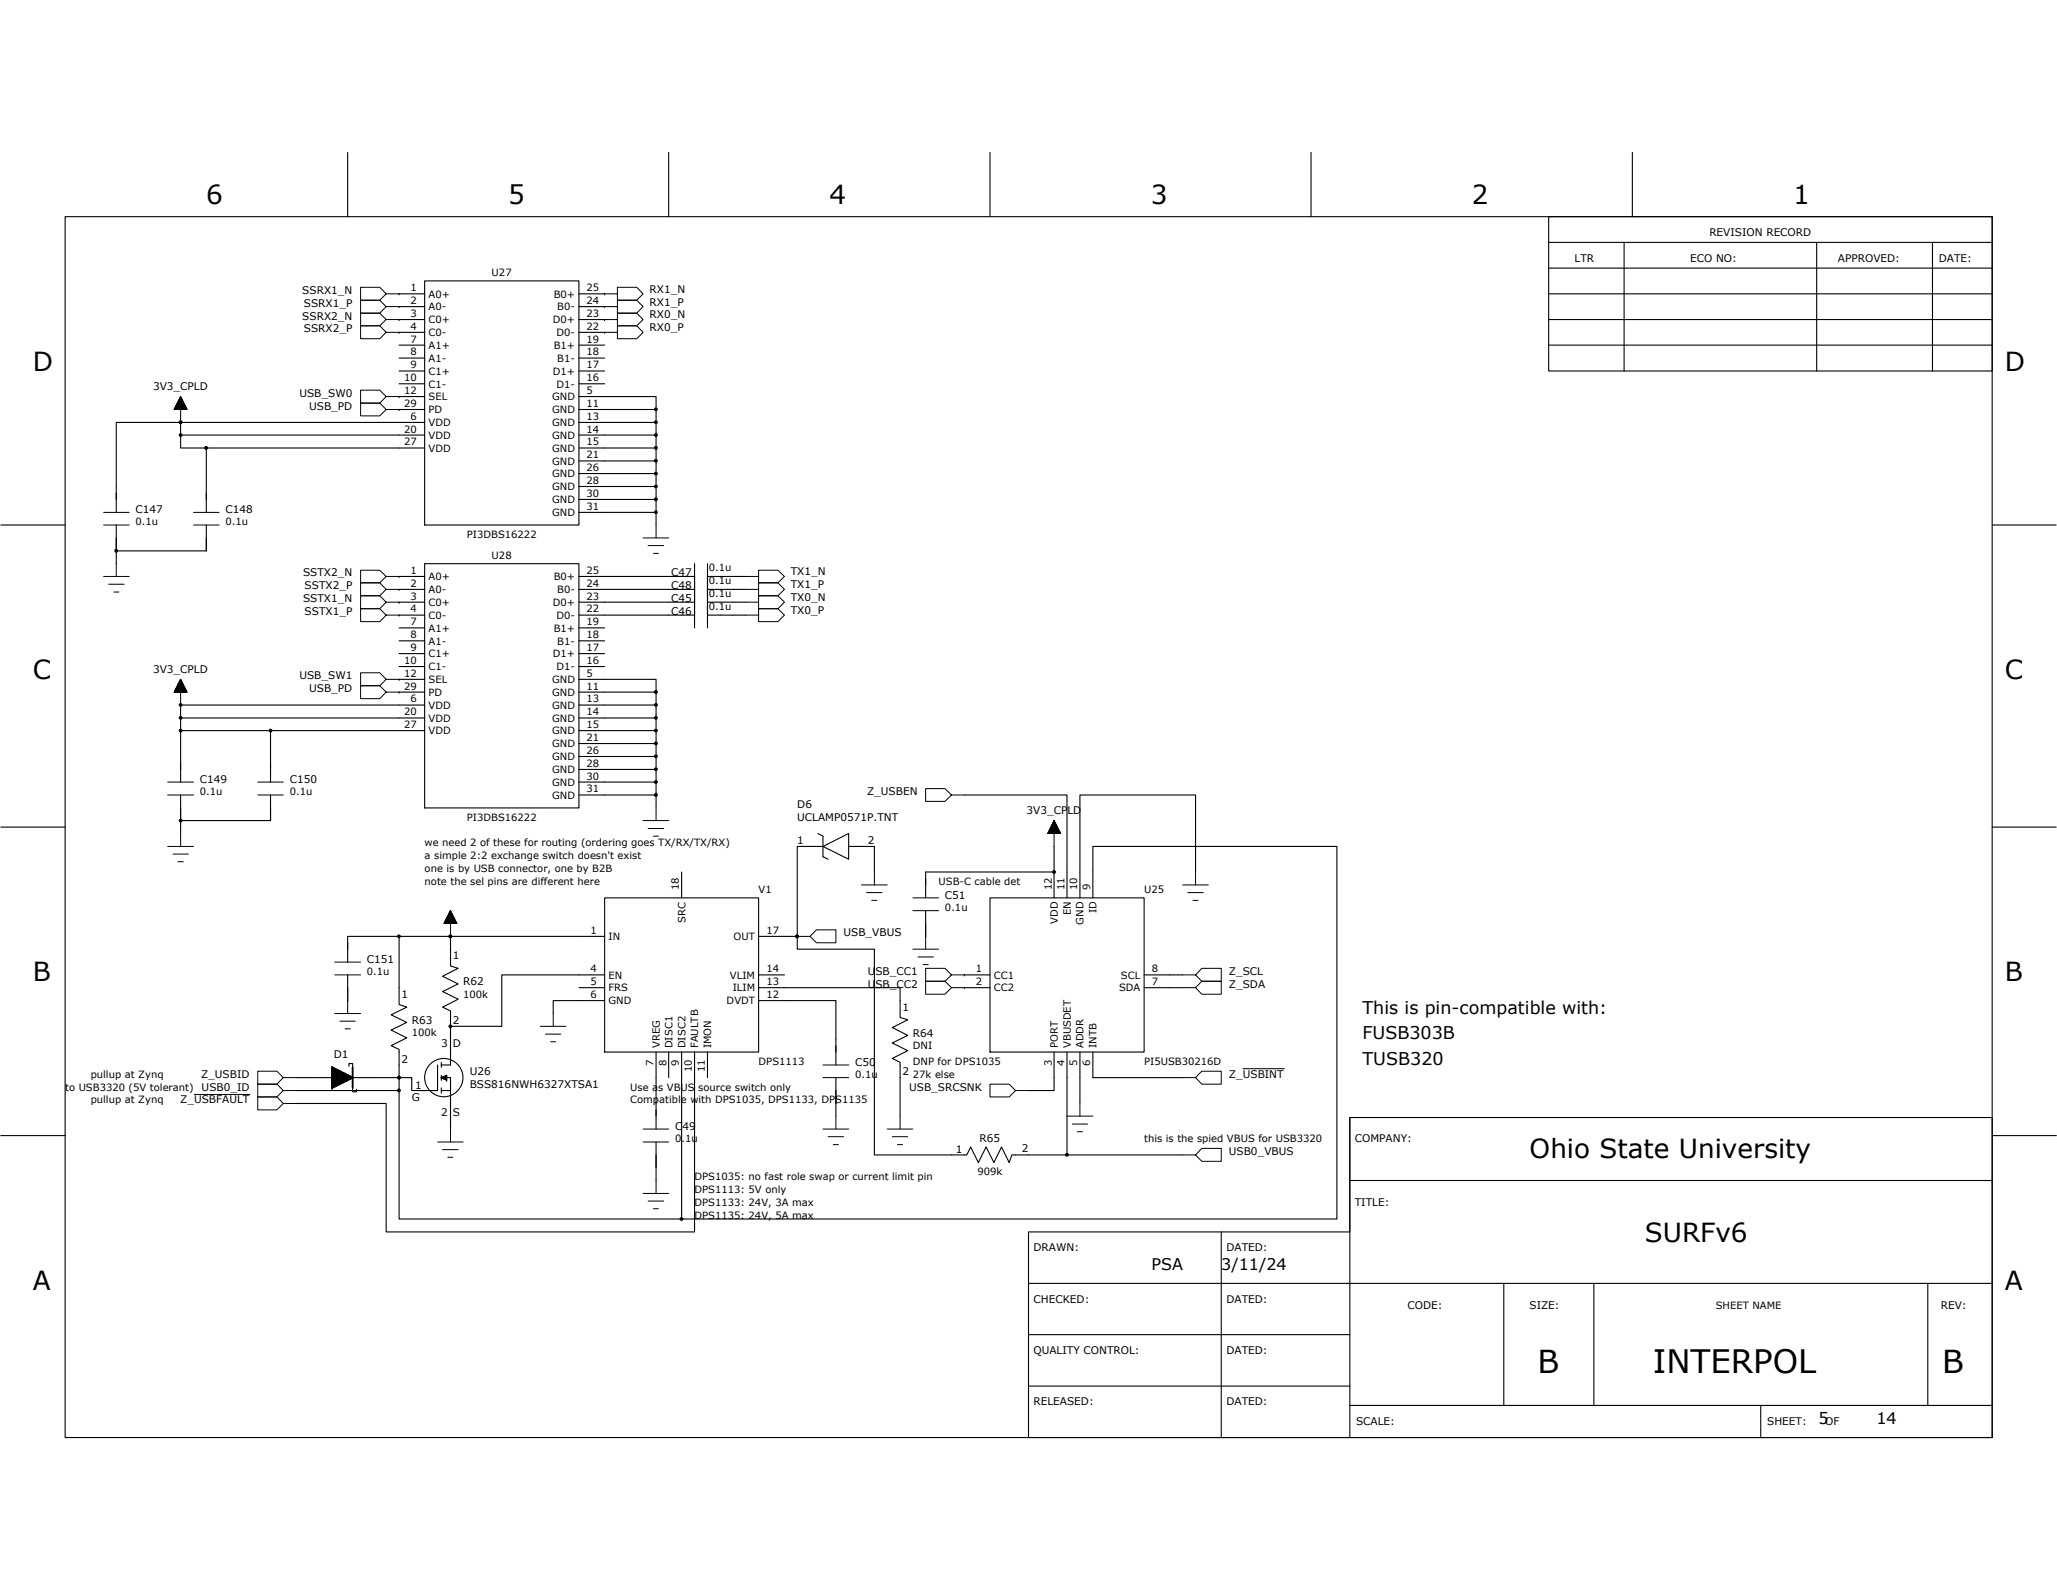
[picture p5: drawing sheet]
<svg xmlns="http://www.w3.org/2000/svg" width="279mm" height="216mm" viewBox="0 0 279 216" stroke-linecap="round" stroke-linejoin="round" font-family="sans-serif">
<g fill="none" stroke="#000" stroke-width=".15">
<path d="M8.8 29.4h261.8v165.8h-261.8zM47.2 20.7v8.7M54.2 39.9h.1M54.2 39.9h3.5M57.7 38.1h20.9v33.2h-20.9zM78.6 39.9h3.5M82.1 39.9h.1M90.8 20.7v8.7M134.5 20.7v8.7M178.1 20.7v8.7M210.4 32.9h60.2M210.4 36.4h60.2"/>
<path d="M210.4 39.9h60.2M210.4 29.4h60.2v21h-60.2zM220.6 32.9v17.5M221.7 20.7v8.7M246.8 32.9v17.5M262.5 32.9v17.5M24.5 57.4h.1M24.5 57.4v1.7M24.5 57.4h-8.7v12.2M24.5 59.1v1.7h3.5v8.8M54.2 53.8h.1M54.2 55.6h.1"/>
<path d="M54.2 45.1h.1M54.2 43.4h.1M54.2 41.6h.1M54.2 43.4h3.5M54.2 46.9h3.5M54.2 41.6h3.5M54.2 45.1h3.5M54.2 48.6h3.5M54.2 50.4h3.5M54.2 52.1h3.5M54.2 53.8h3.5M54.2 55.6h3.5"/>
<path d="M57.7 57.4h-33.2M57.7 59.1h-33.2M78.6 53.8h10.5v1.8M78.6 57.4h10.5v1.7M78.6 43.4h3.5M78.6 46.9h3.5M78.6 41.6h3.5M78.6 45.1h3.5M78.6 48.6h3.5M78.6 50.4h3.5M78.6 52.1h3.5M78.6 55.6h10.5"/>
<path d="M78.6 59.1h10.5M82.1 45.1h.1M82.1 43.4h.1M82.1 41.6h.1M89.1 55.6v1.8M89.1 59.1v1.7M210.4 43.4h60.2M210.4 46.9h60.2M.1 71.3h8.7M15.8 71.3v3.5M28 71.3v3.5h-12.2v1.7M54.2 78.3h.1"/>
<path d="M54.2 78.3h3.5M57.7 76.5h20.9v33.2h-20.9zM57.7 60.8h-29.7M78.6 69.6h10.5v1.7M78.6 66.1h10.5v1.7M78.6 64.3h10.5v1.8M78.6 60.8h10.5v1.8M78.6 62.6h10.5M78.6 67.8h10.5M89.1 62.6v1.7M89.1 67.8v1.8M94.3 76.5v8.8"/>
<path d="M94.3 78.3h-15.7M96.1 76.5v8.8M96.1 78.3h5.2M270.6 71.3h8.7M24.5 95.7h.1M24.5 95.7h33.2M24.5 97.5h33.2M24.5 95.7v1.8M24.5 99.2h12.2v7M24.5 97.5v8.7M36.7 99.2h21M54.2 92.2h.1"/>
<path d="M54.2 94h.1M54.2 81.8h.1M54.2 83.5h.1M54.2 80h.1M54.2 80h3.5M54.2 81.8h3.5M54.2 83.5h3.5M54.2 85.3h3.5M54.2 87h3.5M54.2 88.8h3.5M54.2 90.5h3.5M54.2 92.2h3.5"/>
<path d="M54.2 94h3.5M78.6 92.2h10.5v1.8M78.6 99.2h10.5v1.8M78.6 95.7h10.5v1.8M78.6 85.3h3.5M78.6 87h3.5M78.6 88.8h3.5M78.6 90.5h3.5M89.1 94v1.7M89.1 97.5v1.7M89.1 94h-10.5M89.1 97.5h-10.5"/>
<path d="M94.3 80h-15.7M94.3 81.8h-15.7M94.3 83.5h-15.7M96.1 80h5.2M96.1 81.8h5.2M96.1 83.5h5.2M.1 112.3h8.7M24.5 107.9v3.5M36.7 107.9v3.5h-12.2v1.8M78.6 108l10.5-.1v1.8M78.6 104.5h10.5v1.7M78.6 102.7h10.5v1.8"/>
<path d="M89.1 101v1.7M89.1 106.2v1.7M89.1 101h-10.5M89.1 106.2h-10.5M92.6 118.4v3.5M111.1 113.2l.7 .3v2.8l.7 .4M111.8 114.9h-3.5v12.2M111.8 114.9l3.5-1.7v3.5zM115.3 114.9h3.5v3.5M131 108h13.9v13.9M143.2 118.4v3.5M143.2 114.9v3.5h-17.5v3.5"/>
<path d="M143.2 118.4h.1M162.4 118.4v-10.4h-15.7v13.9M270.6 112.3h8.7M47.2 135.9h.1M47.2 132.4v3.5M54.2 127.1v9.3l1 .4-2.1 1 2.1 1-2.1 1.1 2.1 1-2.1 1.1 1.1 .5v5.6M61.2 127.1v4.1l1 .3-2.1 1.1 2.1 1-2.1 1 2.1 1.1-2.1 1.1 1.1 .5v2.1M61.2 139.4v5.2h-1.3M61.2 127.1h.1M78.6 134.1h3.5M82.1 121.9h20.9v21h-20.9zM82.1 135.9h-7v1.7"/>
<path d="M82.1 132.4h-13.9v7h-7M82.1 127.1h-34.9v3.5M103 134.1h19.3v4.1l1 .3-2.1 1 2.1 1.1-2.1 1 2.1 1.1-2.1 1 1.1 .6v7.3M103 135.9h10.5v8.7M103 127.1h5.3M103 132.4h3.6M108.3 127.1v1.8h10.5v27.9h12.5l.5-1.1 1.1 2.2 1-2.2 1.1 2.2 1-2.2 1.1 2.2 .3-1.1h7.5v-13.9M125.7 127.1h.1M125.7 123.7v3.4M131 132.4h.1M131 134.1h.1M131 132.4h3.5"/>
<path d="M131 134.1h3.5M134.5 121.9h20.9v21h-20.9zM148.4 121.9v-7h33.2v50.6h-89v-22.6M155.4 132.4h5.2M155.4 134.1h5.2M.1 154.2h8.7M40.2 148.1h14M45.1 146.3h-4.9M47.4 144.8v-.4h.5v.5M47.9 147.7v.6h.5v-.4M54.2 148.1v17.4h38.4M59.4 144.6v3.5h-3.5v-1.8h-8"/>
<path d="M59.9 146.3h1.3v7M59.9 146.3l.8-.3v.7zM59.9 146.3h.1M59.9 148.1h1.3M59.9 144.3v.6M59.9 146v.7M59.9 147.7v.7M60.1 146.2v.3M60.3 146.2h.4M60.3 146.2v.3h.4M60.5 146v.6M60.7 146v.7"/>
<path d="M60.7 146.7h.1M60.7 146h.1M89.1 142.9v10.4M89.1 155.1v5.2M90.8 142.9v3.4M94.3 142.9v24.4h-41.8v-17.5h-12.3M96.1 142.9v3.4M113.5 146.3v5.3M143.2 142.9v5.2h-3.5M144.9 156.8h15.7M146.7 142.9v6.9M148.4 142.9v3.4h12.2"/>
<path d="M183.3 151.7v43.5M270.6 154.2h8.7M139.7 167.3h43.6v-15.6h87.3v43.5h-130.9zM139.7 174.3h130.9M165.9 167.3v27.9M183.3 160.3h87.3M204.3 174.3v16.5M216.5 174.3v16.5M261.9 174.3v16.5M139.7 181.2h43.6M139.7 188.2h43.6M183.3 190.8h87.3"/>
<path d="M239.2 190.8v4.4"/>
<circle cx="60.3" cy="146.3" r="2.6"/>
</g>
<g fill="none" stroke="#000" stroke-width=".14">
<path d="M52.5 39.9l-.9-.9h-2.6v1.8h2.6l.9-.9h1.7M82.1 39.9h1.8v-.9h2.6l.9 .9-.9 .9h-2.6v-.9M23.6 55.6h1.8M23.7 55.5v.1M23.7 55.5h1.7v.1M23.7 55.5h1.6M23.8 55.4v.2M23.8 55.4h1.5v.2M23.8 55.3h1.5M23.8 55.2v.4M23.8 55.2h1.4v.4M23.9 55.2h1.3"/>
<path d="M23.9 55.1v.5M23.9 55.1h1.3v.5M23.9 55h1.2M24 54.9v.7M24 55h1.1v.6M24 54.9h1M24 54.8v.8M24 54.8h1v.8M24.1 54.8h.9M24.1 54.6v1M24.1 54.7h.8v.9M24.2 54.6h.7"/>
<path d="M24.2 54.5v1.1M24.2 54.6h.7v1M24.2 54.5h.6M24.3 54.4v1.2M24.3 54.4h.5v1.2M24.3 54.4h.5M24.3 54.3h.4v1.3M24.4 54.1h.3v1.5M24.4 54.1v1.5M24.4 54.1h.2M24.5 54h.1v1.6M24.5 53.8h.1"/>
<path d="M24.5 53.8v1.8M24.5 53.8l.9 1.8h-1.8l.9-1.8v3.6M24.6 53.9h-.1v1.7M24.7 54.2h-.4v1.4M52.5 53.8l-.9-.8h-2.6v1.7h2.6l.9-.9h1.7M52.5 55.6l-.9-.9h-2.6v1.8h2.6l.9-.9h1.7M52.5 45.1l-.9-.9h-2.6v1.8h2.6l.9-.9h1.7M52.5 43.4l-.9-.9h-2.6v1.7h2.6l.9-.8h1.7M52.5 41.6l-.9-.8h-2.6v1.7h2.6l.9-.9h1.7M82.1 45.1h1.8v-.9h2.6l.9 .9-.9 .9h-2.6v-.9M82.1 43.4h1.8v-.9h2.6l.9 .9-.9 .8h-2.6v-.8M82.1 41.6h1.8v-.8h2.6l.9 .8-.9 .9h-2.6v-.9"/>
<path d="M14.1 69.6h3.4M14.1 71.3h3.4M14.1 78.3h3.4M14.8 79.3h2.1M15.8 76.5v1.8M26.3 69.6h3.5M26.3 71.3h3.5M52.5 78.3l-.9-.9h-2.6v1.7h2.6l.9-.8h1.7M87.4 73h3.4M88 74.1h2.1M88.8 75.1h.6M89.1 71.3v1.7"/>
<path d="M101.3 78.3h1.7v-.9h2.7l.9 .9-.9 .8h-2.7v-.8M15.5 80.4h.7M23.6 94h1.8M23.7 93.9l1.7 .1M23.7 93.9v.1M23.7 93.9h1.6M23.8 94v-.2h1.5v.2M23.8 93.7h1.5M23.8 93.6h1.4v.4M23.8 93.6v.4M23.9 93.6h1.3M23.9 94v-.5h1.3v.5"/>
<path d="M23.9 93.4h1.2M24 93.4h1.1v.6M24 93.3v.7M24 93.3h1M24 94v-.8h1v.8M24.1 93.1h.9M24.1 93.1h.8v.9M24.1 93v1M24.2 93h.7M24.2 92.9h.7v1.1M24.2 92.9v1.1M24.2 92.9h.6"/>
<path d="M24.3 92.8h.5v1.2M24.3 92.7v1.3M24.3 92.7h.5M24.3 92.7h.4v1.3M24.4 92.5h.3v1.5M24.4 92.5v1.5M24.4 92.5h.2M24.5 92.4h.1v1.6M24.5 92.2l.9 1.8h-1.8l.9-1.8v3.5M24.5 92.2h.1M24.5 92.2v1.8M24.6 92.3l-.1 1.7"/>
<path d="M24.7 92.6h-.3l-.1 1.4M52.5 92.2l-.9-.8h-2.6v1.7h2.6l.9-.9h1.7M52.5 94l-.9-.9h-2.6v1.8h2.6l.9-.9h1.7M52.5 81.8l-.9-.9h-2.6v1.8h2.6l.9-.9h1.7M52.5 83.5l-.9-.8h-2.6v1.7h2.6l.9-.9h1.7M52.5 80l-.9-.9h-2.6v1.8h2.6l.9-.9h1.7M101.3 80h1.7v-.9h2.7l.9 .9-.9 .9h-2.7v-.9M101.3 81.8h1.7v-.9h2.7l.9 .9-.9 .9h-2.7v-.9M101.3 83.5h1.7v-.8h2.7l.9 .8-.9 .9h-2.7v-.9M22.8 106.2h3.5M22.8 107.9h3.5M22.8 114.9h3.5"/>
<path d="M23.5 116h2.1M24.2 117h.7M24.5 113.2v1.7M35 106.2h3.5M35 107.9h3.5M87.4 111.4h3.4M88 112.5h2.1M88.8 113.5h.6M89.1 109.7v1.7M118.8 118.4v1.8M129.2 108l-.8-.9h-2.7v1.7h2.7l.8-.8h1.8M142.3 113.2h1.8"/>
<path d="M142.3 113.1v.1M142.3 113.1l1.7 .1M142.4 113.1h1.6M142.4 112.9v.3M142.4 113h1.6v.2M142.5 112.9h1.4M142.5 113.2v-.4h1.4v.4M142.5 112.8h1.4M142.6 112.7h1.2v.5M142.6 113.2v-.7h1.1v.7M142.7 112.5h1M142.7 112.4v.8"/>
<path d="M142.7 112.4h1v.8M142.7 112.4h.9M142.8 112.2v1M142.8 112.3h.8v.9M142.8 112.2h.8M142.9 112.1h.6v1.1M142.9 111.9v1.3M142.9 112h.6v1.2M143 111.9h.4M143 111.8v1.4M143 111.9h.4v1.3M143 111.8h.4"/>
<path d="M143 111.7v1.5M143 111.7h.3v1.5M143.1 111.7h.2M143.1 111.5v1.7M143.1 111.6h.2v1.6M143.2 111.5h.1M143.2 111.4v1.8M143.2 111.4h.1M143.2 111.4l.9 1.8h-1.8l.9-1.8v3.5M143.5 112.1h-.6v1.1M143.8 112.6h-1.2v.6M162.4 118.4v1.8"/>
<path d="M45.5 130.6h3.5M45.5 132.4h3.5M45.5 137.6h3.5M46.2 138.7h2.1M46.9 139.7h.7M47.2 135.9v1.7M60.3 125.4h1.8M60.3 125.3v.1M60.3 125.3l1.7 .1M60.4 125.2h1.6M60.4 125.1v.3M60.4 125.2h1.6v.2"/>
<path d="M60.5 125.1h1.4M60.5 125.1h1.4v.3M60.6 124.9v.5M60.6 124.9h1.2v.5M60.6 124.8h1.2M60.6 124.7v.7M60.6 124.8h1.1v.6M60.7 124.7h1M60.7 124.6v.8M60.7 124.6h1v.8M60.7 124.6h.9M60.7 124.4v1"/>
<path d="M60.7 124.5h.9v.9M60.8 124.4h.8M60.8 124.3v1.1M60.8 124.4h.7v1M60.9 124.3h.6M60.9 124.2v1.2M60.9 124.2h.5v1.2M60.9 124.2h.5M61 124v1.4M61 124.1h.4v1.3M61 124h.3M61 123.9h.3v1.5"/>
<path d="M61.1 123.8h.1v1.6M61.2 123.7v1.7M61.2 123.7h.1M61.2 123.7l.9 1.7h-1.8l.9-1.7v3.4M61.2 123.7h-.1v1.7M61.3 123.9h-.2l-.1 1.5M61.8 125h-1.3v.4M73.4 139.4h3.5M75.1 137.6v1.8M108.3 127.1h1.7l.9 .9h2.6v-1.7h-2.6l-.9 .8M117 120.2h3.5M117.7 121.2h2.1"/>
<path d="M118.4 122.3h.7M124 128.9h3.5M124 121.9h3.5M124 123.7h3.5M124.7 129.9h2.1M125.4 131h.7M125.7 127.1v1.8M129.2 132.4l-.8-.9h-2.7v1.7h2.7l.8-.8h1.8M129.2 134.1l-.8-.9h-2.7v1.8h2.7l.8-.9h1.8M160.6 132.4h1.8l.8 .8h2.7v-1.7h-2.7l-.8 .9M160.6 134.1h1.8l.8 .9h2.7v-1.8h-2.7l-.8 .9M160.6 120.2h3.5"/>
<path d="M161.3 121.2h2.1M162 122.3h.7M26.4 148.6h7.6M38.5 146.3l-.9-.8h-2.6v1.7h2.6l.9-.9h1.7M38.5 148.1l-.9-.9h-2.6v1.7h2.6l.9-.8h1.7M38.5 149.8l-.9-.9h-2.6v1.8h2.6l.9-.9h1.7M59.4 155.1h3.5M60.1 156.1h2.1M60.8 157.1h.7M61.2 153.3v1.8M74.1 140.4h2.1M74.8 141.5h.7"/>
<path d="M87.4 153.3h3.4M87.4 155.1h3.4M111.8 153.3h3.5M111.8 144.6h3.5M111.8 146.3h3.5M112.5 154.3h2.1M113.2 155.4h.7M113.5 151.6v1.7M120.5 153.3h3.5M121.2 154.3h2.1M121.9 155.4h.7M122.3 151.6v1.7"/>
<path d="M137.9 148.1l-.8-.9h-2.6v1.7h2.6l.8-.8h1.8M144.9 151.6h3.5M145.6 152.6h2.1M146.3 153.7h.7M146.7 149.8v1.8M160.6 156.8h1.8l.8 .9h2.7v-1.8h-2.7l-.8 .9M160.6 146.3h1.8l.8 .9h2.7v-1.7h-2.7l-.8 .8M168.8 145.1h5.7M87.4 162.1h3.4M88 163.1h2.1M88.8 164.1h.6M89.1 160.3v1.8"/>
</g>
<g fill="none" stroke="#000" stroke-width=".25">
<path d="M45.1 144.9l2.8 1.4-2.8 1.4zM45.1 147.7h.1M45.1 146.3h2.7v.1M45.1 146h2.2M45.1 145.8h1.7M45.1 145.5h1.2M45.1 145.3h.7M45.1 145.1h.2M45.1 144.9v2.8M45.4 145.1v2.5M45.6 145.2v2.3h-.5M45.8 145.3v2"/>
<path d="M46.1 145.4v1.8h-1M46.4 145.6v1.5M46.6 145.7v1.3h-1.5M46.8 145.8v1.1M47.1 145.9v.9h-2M47.3 146.1v.5M47.6 146.2v.3h-2.5M47.9 144.9v2.8"/>
</g>
<g fill="#000" stroke="#000" stroke-width=".14">
<path d="M15.7 74.6h.2v.3h-.2z" fill-rule="evenodd"/>
<path d="M27.9 60.7h.2v.3h-.2z" fill-rule="evenodd"/>
<path d="M89 67.7h.2v.2h-.2z" fill-rule="evenodd"/>
<path d="M89 60.7h.2v.3h-.2z" fill-rule="evenodd"/>
<path d="M89 93.8h.2v.3h-.2z" fill-rule="evenodd"/>
<path d="M89 107.8h.2v.3h-.2z" fill-rule="evenodd"/>
<path d="M89 100.8h.2v.3h-.2z" fill-rule="evenodd"/>
<path d="M54.1 147.9h.2v.3h-.2z" fill-rule="evenodd"/>
<path d="M92.4 165.4h.3v.3h-.3z" fill-rule="evenodd"/>
<circle cx="24.5" cy="57.3" r=".19"/>
<circle cx="24.5" cy="59.1" r=".19"/>
<circle cx="89.1" cy="57.3" r=".19"/>
<circle cx="89.1" cy="55.6" r=".19"/>
<circle cx="89.1" cy="59.1" r=".19"/>
<circle cx="89.1" cy="64.3" r=".19"/>
<circle cx="89.1" cy="69.6" r=".19"/>
<circle cx="89.1" cy="62.6" r=".19"/>
<circle cx="89.1" cy="66.1" r=".19"/>
<circle cx="24.5" cy="95.7" r=".19"/>
<circle cx="24.5" cy="97.5" r=".19"/>
<circle cx="24.5" cy="99.2" r=".19"/>
<circle cx="36.7" cy="99.2" r=".19"/>
<circle cx="89.1" cy="99.2" r=".19"/>
<circle cx="89.1" cy="95.7" r=".19"/>
<circle cx="89.1" cy="97.5" r=".19"/>
<circle cx="24.5" cy="111.4" r=".19"/>
<circle cx="89.1" cy="106.2" r=".19"/>
<circle cx="89.1" cy="104.5" r=".19"/>
<circle cx="89.1" cy="102.7" r=".19"/>
<circle cx="143.2" cy="118.4" r=".19"/>
<circle cx="54.2" cy="127.1" r=".19"/>
<circle cx="61.2" cy="127.1" r=".19"/>
<circle cx="61.2" cy="139.4" r=".19"/>
<circle cx="108.3" cy="127.1" r=".19"/>
<circle cx="54.2" cy="146.3" r=".19"/>
<circle cx="144.9" cy="156.8" r=".19"/>
</g>
<text font-size="4.4" x="224.5" y="186.4">INTERPOL</text>
<g font-size="4.3">
<text x="208.9" y="186.4">B</text>
<text x="263.8" y="186.4">B</text>
</g>
<g font-size="3.6">
<text x="28" y="27.7">6</text>
<text x="69" y="27.7">5</text>
<text x="112.6" y="27.7">4</text>
<text x="156.3" y="27.7">3</text>
<text x="199.9" y="27.7">2</text>
<text x="243.5" y="27.7">1</text>
<text x="4.5" y="50.4">D</text>
<text x="272.3" y="50.4">D</text>
<text x="4.5" y="92.2">C</text>
<text x="272.3" y="92.2">C</text>
<text x="4.5" y="133.2">B</text>
<text x="272.3" y="133.2">B</text>
<text x="207.8" y="157.3">Ohio State University</text>
<text x="223.4" y="168.6">SURFv6</text>
<text x="4.5" y="175.1">A</text>
<text x="272.3" y="175.1">A</text>
</g>
<g font-size="2.4">
<text x="185.1" y="137.6">This is pin-compatible with:</text>
<text x="185.1" y="141.1">FUSB303B</text>
<text x="185.1" y="144.6">TUSB320</text>
</g>
<g font-size="2.2">
<text x="156.4" y="172.5">PSA</text>
<text x="165.9" y="172.5">3/11/24</text>
<text x="247" y="193.4">5</text>
<text x="254.9" y="193.4">14</text>
</g>
<g font-size="1.4">
<text x="213.9" y="35.5">LTR</text>
<text x="229.6" y="35.5">ECO NO:</text>
<text x="232.2" y="32">REVISION RECORD</text>
<text x="249.6" y="35.5">APPROVED:</text>
<text x="263.4" y="35.5">DATE:</text>
<text x="41.1" y="39.9">SSRX1_N</text>
<text x="41.3" y="41.6">SSRX1_P</text>
<text x="55.8" y="39.5">1</text>
<text x="55.8" y="41.3">2</text>
<text x="58.2" y="40.4">A0+</text>
<text x="66.8" y="37.5">U27</text>
<text x="75.2" y="40.4">B0+</text>
<text x="79.7" y="39.5">25</text>
<text x="79.7" y="41.3">24</text>
<text x="88.2" y="41.5">RX1_P</text>
<text x="88.2" y="39.7">RX1_N</text>
<text x="41.1" y="43.4">SSRX2_N</text>
<text x="41.3" y="45.1">SSRX2_P</text>
<text x="55.8" y="43">3</text>
<text x="55.8" y="44.8">4</text>
<text x="55.8" y="46.5">7</text>
<text x="58.2" y="42.1">A0-</text>
<text x="58.2" y="43.9">C0+</text>
<text x="58.2" y="45.6">C0-</text>
<text x="58.2" y="47.4">A1+</text>
<text x="75.1" y="43.9">D0+</text>
<text x="75.2" y="47.4">B1+</text>
<text x="75.6" y="45.6">D0-</text>
<text x="75.7" y="42.1">B0-</text>
<text x="79.7" y="43">23</text>
<text x="79.7" y="44.8">22</text>
<text x="79.7" y="46.5">19</text>
<text x="88.2" y="45">RX0_P</text>
<text x="88.2" y="43.2">RX0_N</text>
<text x="20.8" y="53">3V3_CPLD</text>
<text x="40.7" y="53.8">USB_SW0</text>
<text x="54.9" y="51.8">10</text>
<text x="54.9" y="53.5">12</text>
<text x="55.8" y="48.3">8</text>
<text x="55.8" y="50">9</text>
<text x="58.2" y="49.1">A1-</text>
<text x="58.2" y="50.9">C1+</text>
<text x="58.2" y="52.6">C1-</text>
<text x="75.1" y="50.9">D1+</text>
<text x="75.6" y="52.6">D1-</text>
<text x="75.7" y="49.1">B1-</text>
<text x="79.7" y="48.3">18</text>
<text x="79.7" y="50">17</text>
<text x="79.7" y="51.8">16</text>
<text x="79.7" y="53.5">5</text>
<text x="42" y="55.6">USB_PD</text>
<text x="54.9" y="55.2">29</text>
<text x="54.9" y="58.8">20</text>
<text x="55.8" y="57">6</text>
<text x="58.2" y="54.4">SEL</text>
<text x="58.2" y="56.1">PD</text>
<text x="58.2" y="57.9">VDD</text>
<text x="58.2" y="59.6">VDD</text>
<text x="75" y="54.4">GND</text>
<text x="75" y="56.1">GND</text>
<text x="75" y="57.9">GND</text>
<text x="75" y="59.6">GND</text>
<text x="79.7" y="55.2">11</text>
<text x="79.7" y="57">13</text>
<text x="79.7" y="58.8">14</text>
<text x="54.9" y="60.5">27</text>
<text x="58.2" y="61.3">VDD</text>
<text x="75" y="61.3">GND</text>
<text x="75" y="63.1">GND</text>
<text x="75" y="64.8">GND</text>
<text x="79.7" y="60.5">15</text>
<text x="79.7" y="62.2">21</text>
<text x="79.7" y="64">26</text>
<text x="79.7" y="65.7">28</text>
<text x="18.4" y="69.7">C147</text>
<text x="18.4" y="71.3">0.1u</text>
<text x="30.6" y="69.7">C148</text>
<text x="30.6" y="71.3">0.1u</text>
<text x="75" y="66.6">GND</text>
<text x="75" y="68.3">GND</text>
<text x="75" y="70.1">GND</text>
<text x="79.7" y="67.5">30</text>
<text x="79.7" y="69.2">31</text>
<text x="55.8" y="77.9">1</text>
<text x="63.4" y="73">PI3DBS16222</text>
<text x="66.8" y="75.8">U28</text>
<text x="79.7" y="77.9">25</text>
<text x="96.3" y="77.6">0.1u</text>
<text x="41.2" y="81.8">SSTX1_N</text>
<text x="41.2" y="78.3">SSTX2_N</text>
<text x="41.4" y="83.5">SSTX1_P</text>
<text x="41.4" y="80">SSTX2_P</text>
<text x="55.8" y="79.7">2</text>
<text x="55.8" y="81.4">3</text>
<text x="55.8" y="83.2">4</text>
<text x="58.2" y="78.8">A0+</text>
<text x="58.2" y="80.5">A0-</text>
<text x="58.2" y="82.3">C0+</text>
<text x="75.1" y="82.3">D0+</text>
<text x="75.2" y="78.8">B0+</text>
<text x="75.7" y="80.5">B0-</text>
<text x="79.7" y="79.7">24</text>
<text x="79.7" y="81.4">23</text>
<text x="79.7" y="83.2">22</text>
<text x="91.2" y="78.3">C47</text>
<text x="91.2" y="80">C48</text>
<text x="91.2" y="81.8">C45</text>
<text x="91.2" y="83.5">C46</text>
<text x="96.3" y="79.3">0.1u</text>
<text x="96.3" y="81.1">0.1u</text>
<text x="96.3" y="82.8">0.1u</text>
<text x="107.4" y="78.1">TX1_N</text>
<text x="107.4" y="79.9">TX1_P</text>
<text x="107.4" y="81.6">TX0_N</text>
<text x="107.4" y="83.3">TX0_P</text>
<text x="55.8" y="84.9">7</text>
<text x="55.8" y="86.7">8</text>
<text x="55.8" y="88.4">9</text>
<text x="58.2" y="84">C0-</text>
<text x="58.2" y="85.8">A1+</text>
<text x="58.2" y="87.5">A1-</text>
<text x="58.2" y="89.3">C1+</text>
<text x="75.1" y="89.3">D1+</text>
<text x="75.2" y="85.8">B1+</text>
<text x="75.6" y="84">D0-</text>
<text x="75.7" y="87.5">B1-</text>
<text x="79.7" y="84.9">19</text>
<text x="79.7" y="86.7">18</text>
<text x="79.7" y="88.4">17</text>
<text x="20.8" y="91.4">3V3_CPLD</text>
<text x="40.7" y="92.2">USB_SW1</text>
<text x="42" y="94">USB_PD</text>
<text x="54.9" y="90.1">10</text>
<text x="54.9" y="91.9">12</text>
<text x="54.9" y="93.6">29</text>
<text x="55.8" y="95.4">6</text>
<text x="58.2" y="91">C1-</text>
<text x="58.2" y="92.8">SEL</text>
<text x="58.2" y="94.5">PD</text>
<text x="75" y="92.8">GND</text>
<text x="75" y="94.5">GND</text>
<text x="75.6" y="91">D1-</text>
<text x="79.7" y="90.1">16</text>
<text x="79.7" y="91.9">5</text>
<text x="79.7" y="93.6">11</text>
<text x="79.7" y="95.4">13</text>
<text x="54.9" y="97.1">20</text>
<text x="54.9" y="98.9">27</text>
<text x="58.2" y="96.2">VDD</text>
<text x="58.2" y="98">VDD</text>
<text x="58.2" y="99.7">VDD</text>
<text x="75" y="96.2">GND</text>
<text x="75" y="98">GND</text>
<text x="75" y="99.7">GND</text>
<text x="75" y="101.5">GND</text>
<text x="79.7" y="97.1">14</text>
<text x="79.7" y="98.9">15</text>
<text x="79.7" y="100.6">21</text>
<text x="27.2" y="106.4">C149</text>
<text x="27.2" y="107.9">0.1u</text>
<text x="39.4" y="106.4">C150</text>
<text x="39.4" y="107.9">0.1u</text>
<text x="75" y="103.2">GND</text>
<text x="75" y="105">GND</text>
<text x="75" y="106.7">GND</text>
<text x="79.7" y="102.4">26</text>
<text x="79.7" y="104.1">28</text>
<text x="79.7" y="105.9">30</text>
<text x="79.7" y="107.6">31</text>
<text x="117.8" y="108">Z_USBEN</text>
<text x="63.4" y="111.4">PI3DBS16222</text>
<text x="75" y="108.5">GND</text>
<text x="108.3" y="109.7">D6</text>
<text x="108.3" y="111.4">UCLAMP0571P.TNT</text>
<text x="139.4" y="110.6">3V3_CPLD</text>
<text x="57.7" y="114.9">we need 2 of these for routing (ordering goes TX/RX/TX/RX)</text>
<text x="57.7" y="116.7">a simple 2:2 exchange switch doesn't exist</text>
<text x="57.7" y="118.4">one is by USB connector, one by B2B</text>
<text x="108.3" y="114.6">1</text>
<text x="117.9" y="114.6">2</text>
<text x="57.7" y="120.2">note the sel pins are different here</text>
<text x="92.2" y="120.9" transform="rotate(-90 92.2 120.9)">18</text>
<text x="93.1" y="125.3" transform="rotate(-90 93.1 125.3)">SRC</text>
<text x="103" y="121.2">V1</text>
<text x="127.5" y="120.2">USB-C cable det</text>
<text x="128.4" y="122.1">C51</text>
<text x="128.4" y="123.6">0.1u</text>
<text x="142.9" y="120.9" transform="rotate(-90 142.9 120.9)">12</text>
<text x="143.7" y="125.4" transform="rotate(-90 143.7 125.4)">VDD</text>
<text x="144.6" y="120.9" transform="rotate(-90 144.6 120.9)">11</text>
<text x="145.4" y="124.3" transform="rotate(-90 145.4 124.3)">EN</text>
<text x="146.3" y="120.9" transform="rotate(-90 146.3 120.9)">10</text>
<text x="147.2" y="125.5" transform="rotate(-90 147.2 125.5)">GND</text>
<text x="148.1" y="120.9" transform="rotate(-90 148.1 120.9)">9</text>
<text x="148.9" y="124" transform="rotate(-90 148.9 124)">ID</text>
<text x="155.4" y="121.2">U25</text>
<text x="49.8" y="130.8">C151</text>
<text x="61.5" y="130.3">1</text>
<text x="80.2" y="126.8">1</text>
<text x="82.7" y="127.7">IN</text>
<text x="99.7" y="127.7">OUT</text>
<text x="104.1" y="126.8">17</text>
<text x="114.6" y="127.1">USB_VBUS</text>
<text x="49.8" y="132.4">0.1u</text>
<text x="54.5" y="135.5">1</text>
<text x="62.9" y="133.8">R62</text>
<text x="62.9" y="135.5">100k</text>
<text x="80.2" y="132">4</text>
<text x="80.2" y="133.8">5</text>
<text x="80.2" y="135.5">6</text>
<text x="82.7" y="132.9">EN</text>
<text x="82.7" y="134.6">FRS</text>
<text x="82.7" y="136.4">GND</text>
<text x="98.7" y="136.4">DVDT</text>
<text x="99.1" y="132.9">VLIM</text>
<text x="99.5" y="134.6">ILIM</text>
<text x="104.1" y="132">14</text>
<text x="104.1" y="133.8">13</text>
<text x="104.1" y="135.5">12</text>
<text x="117.9" y="132.4">USB_CC1</text>
<text x="117.9" y="134.1">USB_CC2</text>
<text x="122.6" y="137.3">1</text>
<text x="132.6" y="132">1</text>
<text x="132.6" y="133.8">2</text>
<text x="135" y="132.9">CC1</text>
<text x="135" y="134.6">CC2</text>
<text x="152" y="134.6">SDA</text>
<text x="152.3" y="132.9">SCL</text>
<text x="156.5" y="132">8</text>
<text x="156.5" y="133.8">7</text>
<text x="166.9" y="132.4">Z_SCL</text>
<text x="166.9" y="134.1">Z_SDA</text>
<text x="45.3" y="143.7">D1</text>
<text x="55.9" y="139">R63</text>
<text x="55.9" y="140.7">100k</text>
<text x="59.9" y="142.2">3 D</text>
<text x="61.5" y="139.1">2</text>
<text x="89.6" y="142.3" transform="rotate(-90 89.6 142.3)">VREG</text>
<text x="91.3" y="142.3" transform="rotate(-90 91.3 142.3)">DISC1</text>
<text x="93.1" y="142.3" transform="rotate(-90 93.1 142.3)">DISC2</text>
<text x="94.8" y="142.3" transform="rotate(-90 94.8 142.3)">FAULTB</text>
<text x="96.6" y="142.3" transform="rotate(-90 96.6 142.3)">IMON</text>
<text x="124" y="140.8">R64</text>
<text x="124" y="142.5">DNI</text>
<text x="143.7" y="142.3" transform="rotate(-90 143.7 142.3)">PORT</text>
<text x="145.4" y="142.3" transform="rotate(-90 145.4 142.3)">VBUSDET</text>
<text x="147.2" y="142.3" transform="rotate(-90 147.2 142.3)">ADDR</text>
<text x="148.9" y="142.3" transform="rotate(-90 148.9 142.3)">INTB</text>
<text x="8.8" y="148.1">to USB3320 (5V tolerant)</text>
<text x="12.3" y="149.8">pullup at Zynq</text>
<text x="12.3" y="146.3">pullup at Zynq</text>
<text x="24.5" y="149.8">Z_USBFAULT</text>
<text x="27.3" y="146.3">Z_USBID</text>
<text x="27.4" y="148.1">USB0_ID</text>
<text x="54.5" y="144.3">2</text>
<text x="55.9" y="149.5">G</text>
<text x="56.4" y="147.9">1</text>
<text x="63.8" y="146">U26</text>
<text x="63.8" y="147.8">BSS816NWH6327XTSA1</text>
<text x="85.6" y="149.8">Compatible with DPS1035, DPS1133, DPS1135</text>
<text x="85.6" y="148.1">Use as VBUS source switch only</text>
<text x="88.8" y="144.8" transform="rotate(-90 88.8 144.8)">7</text>
<text x="90.5" y="144.8" transform="rotate(-90 90.5 144.8)">8</text>
<text x="92.2" y="144.8" transform="rotate(-90 92.2 144.8)">9</text>
<text x="94" y="145.6" transform="rotate(-90 94 145.6)">10</text>
<text x="95.7" y="145.6" transform="rotate(-90 95.7 145.6)">11</text>
<text x="103" y="144.6">DPS1113</text>
<text x="116.2" y="144.8">C50</text>
<text x="116.2" y="146.3">0.1u</text>
<text x="122.6" y="146">2</text>
<text x="123.5" y="148.1">USB_SRCSNK</text>
<text x="124" y="146.3">27k else</text>
<text x="124" y="144.6">DNP for DPS1035</text>
<text x="142.9" y="144.8" transform="rotate(-90 142.9 144.8)">3</text>
<text x="144.6" y="144.8" transform="rotate(-90 144.6 144.8)">4</text>
<text x="146.3" y="144.8" transform="rotate(-90 146.3 144.8)">5</text>
<text x="148.1" y="144.8" transform="rotate(-90 148.1 144.8)">6</text>
<text x="155.4" y="144.6">PI5USB30216D</text>
<text x="166.9" y="146.3">Z_USBINT</text>
<text x="59.9" y="151.6">2 S</text>
<text x="91.7" y="153.5">C49</text>
<text x="91.7" y="155.1">0.1u</text>
<text x="133.1" y="155.1">R65</text>
<text x="155.4" y="155.1">this is the spied VBUS for USB3320</text>
<text x="184" y="155.1">COMPANY:</text>
<text x="94.3" y="160.3">DPS1035: no fast role swap or current limit pin</text>
<text x="129.8" y="156.5">1</text>
<text x="132.8" y="159.6">909k</text>
<text x="138.8" y="156.5">2</text>
<text x="166.9" y="156.8">USB0_VBUS</text>
<text x="94.3" y="162.1">DPS1113: 5V only</text>
<text x="94.3" y="163.8">DPS1133: 24V, 3A max</text>
<text x="94.3" y="165.5">DPS1135: 24V, 5A max</text>
<text x="184" y="163.8">TITLE:</text>
<text x="140.4" y="169.9">DRAWN:</text>
<text x="166.6" y="169.9">DATED:</text>
<text x="140.4" y="176.9">CHECKED:</text>
<text x="166.6" y="176.9">DATED:</text>
<text x="191.2" y="177.8">CODE:</text>
<text x="207.8" y="177.8">SIZE:</text>
<text x="233" y="177.8">SHEET NAME</text>
<text x="263.6" y="177.8">REV:</text>
<text x="140.4" y="183.9">QUALITY CONTROL:</text>
<text x="166.6" y="183.9">DATED:</text>
<text x="140.4" y="190.8">RELEASED:</text>
<text x="166.6" y="190.8">DATED:</text>
<text x="184.2" y="193.4">SCALE:</text>
<text x="240" y="193.4">SHEET:</text>
<text x="247.9" y="193.4">OF</text>
</g>
</svg>
